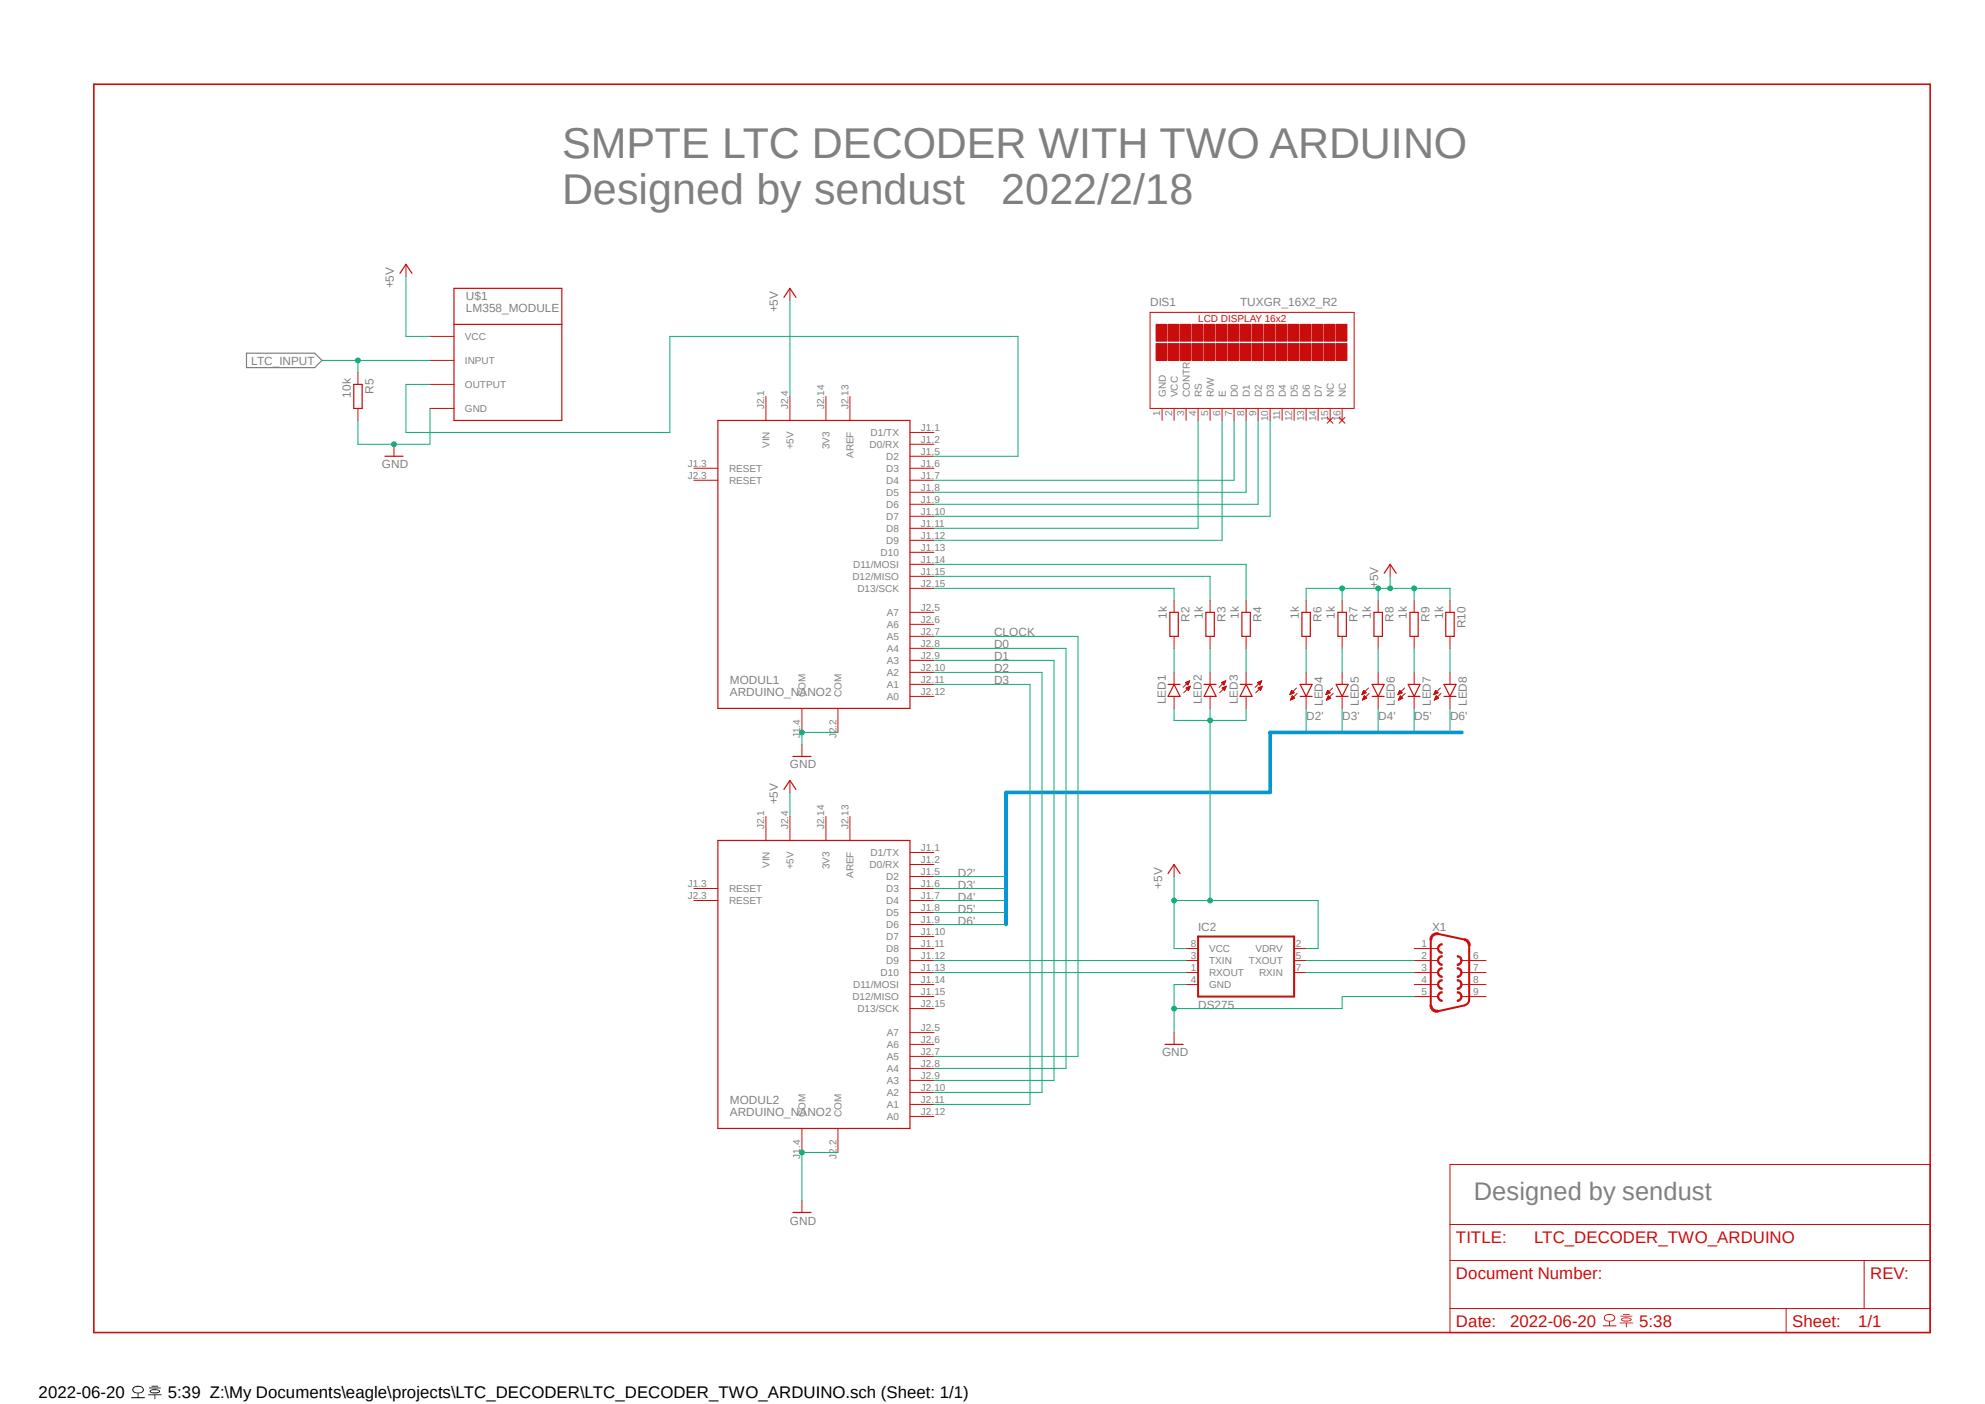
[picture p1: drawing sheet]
<svg xmlns="http://www.w3.org/2000/svg" width="420mm" height="297mm" viewBox="0 0 420 297" stroke-linecap="round" stroke-linejoin="round" font-family="sans-serif">
<path d="M28.1 293.6a.85 .85 0 0 0 .1 1 .85 .85 0 0 0 1 .2 .82 .82 0 0 0 1-.3 .82 .82 0 0 0-.1-1.1l-.9-.2-.6 .1zM28.3 293.7a1.44 1.44 0 0 1 1.9 .1 .86 .86 0 0 1-1.3 .8l-.6-.3-.1-.3zM27.8 295.6l.1 .2 2.7-.1v-.1h-1.3l-.1-.8-.1 .8zM31.5 293.6l.1 .1 2.4-.1zM32.1 293.2v.1l1.4-.1zM31.8 294.1l-.1 .2a1.64 1.64 0 0 0 2.2 0 1.65 1.65 0 0 0-2.1-.2zM31.9 294.2l.2-.1a1.9 1.9 0 0 1 1.6 .2l-.4 .2h-1l-.4-.1zM31.4 295v.1h1.3v.9h.2v-.9h1.3z" fill="#000"/>
<path d="M19.3 17.5l389.5 264.9M408.8 17.5l-389.5 264.9" fill="none" stroke="#fff" stroke-width=".21"/>
<path d="M52.2 74.7h14.4l1.5 1.5-1.5 1.6h-14.4z" fill="none" stroke="#808080" stroke-width=".25"/>
<path d="M19.9 17.8h388.5v264.1h-388.5z" fill="none" stroke="#c90d0c" stroke-width=".34"/>
<path d="M306.8 246.3h101.6v35.6h-101.6zM306.8 259h101.6M306.8 266.7h101.6M306.8 276.8h101.6M377.9 276.8v5.1M394.4 266.7v10.1" fill="none" stroke="#c90d0c" stroke-width=".21"/>
<path d="M339.5 278.4a.85 .85 0 0 0 .1 .9 .85 .85 0 0 0 .9 .3 .83 .83 0 0 0 1.1-.3 .83 .83 0 0 0-.1-1.1 1.69 1.69 0 0 0-2 .2zM339.6 278.5a1.2 1.2 0 0 1 1.9 .3 1.17 1.17 0 0 1-1.9 .2zM339.1 280.4l.1 .2h2.7l.1-.1-1.3-.1-.2-.8-.1 .8zM342.8 278.4l.1 .1 2.5-.1zM343.4 278l.1 .1 1.3-.1zM343.1 278.9l-.1 .2a1.7 1.7 0 0 0 2.2 0 1.7 1.7 0 0 0-2.1-.2zM343.3 279l.1-.1a2.03 2.03 0 0 1 1.6 .2l-.4 .2h-1l-.3-.1zM342.7 279.8v.2h1.3v.8l.2-.1v-.7l1.4-.1z" fill="#c90d0c"/>
<path d="M84.6 57.8l1.3-1.9 1.3 1.9M165.9 62.9l1.2-1.9 1.3 1.9M81.4 96.5h3.9M151.9 88.9h40.6v61h-40.6zM151.9 177.8h40.6v60.9h-40.6zM165.9 167l1.2-1.9 1.3 1.9M167.8 160h3.8M167.8 256.5h3.8" fill="none" stroke="#c90d0c" stroke-width=".25"/>
<g fill="none" stroke="#c90d0c" stroke-width=".21">
<path d="M85.9 55.9v2.6M167.1 61v2.5M243.3 66.1h43.2v20.3h-43.2zM83.4 94v2.5M146.8 99.1h5.1M162.1 83.9v5M167.1 83.9v5M174.8 83.9v5M179.8 83.9v5M192.5 91.5h5.1M192.5 94h5.1M192.5 99.1h5.1"/>
<path d="M192.5 96.5h5.1M146.8 101.6h5.1M192.5 101.6h5.1M192.5 104.1h5.1M192.5 106.7h5.1M192.5 109.2h5.1M192.5 111.8h5.1M192.5 114.3h5.1M192.5 116.8h5.1M192.5 119.4h5.1M192.5 121.9h5.1M192.5 129.5h5.1"/>
<path d="M192.5 132.1h5.1M192.5 134.6h5.1M192.5 137.2h5.1M192.5 139.7h5.1M192.5 124.5h5.1M169.7 149.9v5M169.7 157.5v2.5M177.3 149.9v5M192.5 142.2h5.1M192.5 144.8h5.1M192.5 147.3h5.1M162.1 172.7v5.1"/>
<path d="M167.1 165.1v2.5M167.1 172.7v5.1M174.8 172.7v5.1M179.8 172.7v5.1M146.8 188h5.1M146.8 190.5h5.1M192.5 180.3h5.1M192.5 182.9h5.1M192.5 188h5.1M192.5 185.4h5.1M192.5 190.5h5.1M192.5 193h5.1"/>
<path d="M192.5 195.6h5.1M192.5 198.1h5.1M192.5 200.7h5.1M192.5 203.2h5.1M192.5 205.7h5.1M192.5 208.3h5.1M192.5 210.8h5.1M192.5 218.4h5.1M192.5 213.4h5.1M169.7 238.7v5.1M177.3 238.7v5.1M192.5 220.9h5.1"/>
<path d="M192.5 223.5h5.1M192.5 226h5.1M192.5 228.6h5.1M192.5 231.1h5.1M192.5 233.6h5.1M192.5 236.2h5.1M169.7 254v2.5"/>
</g>
<path d="M244.6 68.6h2.3v3.6h-2.3z" fill-rule="evenodd" fill="#c90d0c"/>
<path d="M244.6 68.6h2.3v3.6h-2.3z" fill="none" stroke="#c90d0c" stroke-width=".21"/>
<path d="M244.6 72.7h2.3v3.5h-2.3z" fill-rule="evenodd" fill="#c90d0c"/>
<path d="M244.6 72.7h2.3v3.5h-2.3z" fill="none" stroke="#c90d0c" stroke-width=".21"/>
<path d="M247.1 68.6h2.3v3.6h-2.3z" fill-rule="evenodd" fill="#c90d0c"/>
<path d="M247.1 68.6h2.3v3.6h-2.3z" fill="none" stroke="#c90d0c" stroke-width=".21"/>
<path d="M247.1 72.7h2.3v3.5h-2.3z" fill-rule="evenodd" fill="#c90d0c"/>
<path d="M247.1 72.7h2.3v3.5h-2.3z" fill="none" stroke="#c90d0c" stroke-width=".21"/>
<path d="M249.7 68.6h2.3v3.6h-2.3z" fill-rule="evenodd" fill="#c90d0c"/>
<path d="M249.7 68.6h2.3v3.6h-2.3z" fill="none" stroke="#c90d0c" stroke-width=".21"/>
<path d="M249.7 72.7h2.3v3.5h-2.3z" fill-rule="evenodd" fill="#c90d0c"/>
<path d="M249.7 72.7h2.3v3.5h-2.3z" fill="none" stroke="#c90d0c" stroke-width=".21"/>
<path d="M252.2 68.6h2.3v3.6h-2.3z" fill-rule="evenodd" fill="#c90d0c"/>
<path d="M252.2 68.6h2.3v3.6h-2.3z" fill="none" stroke="#c90d0c" stroke-width=".21"/>
<path d="M252.2 72.7h2.3v3.5h-2.3z" fill-rule="evenodd" fill="#c90d0c"/>
<path d="M252.2 72.7h2.3v3.5h-2.3z" fill="none" stroke="#c90d0c" stroke-width=".21"/>
<path d="M254.8 68.6h2.2v3.6h-2.2z" fill-rule="evenodd" fill="#c90d0c"/>
<path d="M254.8 68.6h2.2v3.6h-2.2z" fill="none" stroke="#c90d0c" stroke-width=".21"/>
<path d="M254.8 72.7h2.2v3.5h-2.2z" fill-rule="evenodd" fill="#c90d0c"/>
<path d="M254.8 72.7h2.2v3.5h-2.2z" fill="none" stroke="#c90d0c" stroke-width=".21"/>
<path d="M257.3 68.6h2.3v3.6h-2.3z" fill-rule="evenodd" fill="#c90d0c"/>
<path d="M257.3 68.6h2.3v3.6h-2.3z" fill="none" stroke="#c90d0c" stroke-width=".21"/>
<path d="M257.3 72.7h2.3v3.5h-2.3z" fill-rule="evenodd" fill="#c90d0c"/>
<path d="M257.3 72.7h2.3v3.5h-2.3z" fill="none" stroke="#c90d0c" stroke-width=".21"/>
<path d="M259.8 68.6h2.3v3.6h-2.3z" fill-rule="evenodd" fill="#c90d0c"/>
<path d="M259.8 68.6h2.3v3.6h-2.3z" fill="none" stroke="#c90d0c" stroke-width=".21"/>
<path d="M259.8 72.7h2.3v3.5h-2.3z" fill-rule="evenodd" fill="#c90d0c"/>
<path d="M259.8 72.7h2.3v3.5h-2.3z" fill="none" stroke="#c90d0c" stroke-width=".21"/>
<path d="M262.4 68.6h2.3v3.6h-2.3z" fill-rule="evenodd" fill="#c90d0c"/>
<path d="M262.4 68.6h2.3v3.6h-2.3z" fill="none" stroke="#c90d0c" stroke-width=".21"/>
<path d="M262.4 72.7h2.3v3.5h-2.3z" fill-rule="evenodd" fill="#c90d0c"/>
<path d="M262.4 72.7h2.3v3.5h-2.3z" fill="none" stroke="#c90d0c" stroke-width=".21"/>
<path d="M264.9 68.6h2.3v3.6h-2.3z" fill-rule="evenodd" fill="#c90d0c"/>
<path d="M264.9 68.6h2.3v3.6h-2.3z" fill="none" stroke="#c90d0c" stroke-width=".21"/>
<path d="M264.9 72.7h2.3v3.5h-2.3z" fill-rule="evenodd" fill="#c90d0c"/>
<path d="M264.9 72.7h2.3v3.5h-2.3z" fill="none" stroke="#c90d0c" stroke-width=".21"/>
<path d="M267.5 68.6h2.2v3.6h-2.2z" fill-rule="evenodd" fill="#c90d0c"/>
<path d="M267.5 68.6h2.2v3.6h-2.2z" fill="none" stroke="#c90d0c" stroke-width=".21"/>
<path d="M267.5 72.7h2.2v3.5h-2.2z" fill-rule="evenodd" fill="#c90d0c"/>
<path d="M267.5 72.7h2.2v3.5h-2.2z" fill="none" stroke="#c90d0c" stroke-width=".21"/>
<path d="M270 68.6h2.3v3.6h-2.3z" fill-rule="evenodd" fill="#c90d0c"/>
<path d="M270 68.6h2.3v3.6h-2.3z" fill="none" stroke="#c90d0c" stroke-width=".21"/>
<path d="M270 72.7h2.3v3.5h-2.3z" fill-rule="evenodd" fill="#c90d0c"/>
<path d="M270 72.7h2.3v3.5h-2.3z" fill="none" stroke="#c90d0c" stroke-width=".21"/>
<path d="M272.5 68.6h2.3v3.6h-2.3z" fill-rule="evenodd" fill="#c90d0c"/>
<path d="M272.5 68.6h2.3v3.6h-2.3z" fill="none" stroke="#c90d0c" stroke-width=".21"/>
<path d="M272.5 72.7h2.3v3.5h-2.3z" fill-rule="evenodd" fill="#c90d0c"/>
<path d="M272.5 72.7h2.3v3.5h-2.3z" fill="none" stroke="#c90d0c" stroke-width=".21"/>
<path d="M275.1 68.6h2.3v3.6h-2.3z" fill-rule="evenodd" fill="#c90d0c"/>
<path d="M275.1 68.6h2.3v3.6h-2.3z" fill="none" stroke="#c90d0c" stroke-width=".21"/>
<path d="M275.1 72.7h2.3v3.5h-2.3z" fill-rule="evenodd" fill="#c90d0c"/>
<path d="M275.1 72.7h2.3v3.5h-2.3z" fill="none" stroke="#c90d0c" stroke-width=".21"/>
<path d="M277.6 68.6h2.3v3.6h-2.3z" fill-rule="evenodd" fill="#c90d0c"/>
<path d="M277.6 68.6h2.3v3.6h-2.3z" fill="none" stroke="#c90d0c" stroke-width=".21"/>
<path d="M277.6 72.7h2.3v3.5h-2.3z" fill-rule="evenodd" fill="#c90d0c"/>
<path d="M277.6 72.7h2.3v3.5h-2.3z" fill="none" stroke="#c90d0c" stroke-width=".21"/>
<path d="M280.2 68.6h2.2v3.6h-2.2z" fill-rule="evenodd" fill="#c90d0c"/>
<path d="M280.2 68.6h2.2v3.6h-2.2z" fill="none" stroke="#c90d0c" stroke-width=".21"/>
<path d="M280.2 72.7h2.2v3.5h-2.2z" fill-rule="evenodd" fill="#c90d0c"/>
<path d="M280.2 72.7h2.2v3.5h-2.2z" fill="none" stroke="#c90d0c" stroke-width=".21"/>
<path d="M282.7 68.6h2.3v3.6h-2.3z" fill-rule="evenodd" fill="#c90d0c"/>
<path d="M282.7 68.6h2.3v3.6h-2.3z" fill="none" stroke="#c90d0c" stroke-width=".21"/>
<path d="M282.7 72.7h2.3v3.5h-2.3z" fill-rule="evenodd" fill="#c90d0c"/>
<g fill="none" stroke="#c90d0c" stroke-width=".21">
<path d="M282.7 72.7h2.3v3.5h-2.3zM245.9 86.4v2.5M248.4 86.4v2.5M251 86.4v2.5M253.5 86.4v2.5M256 86.4v2.5M258.6 86.4v2.5M261.1 86.4v2.5M263.7 86.4v2.5M266.2 86.4v2.5M268.7 86.4v2.5M271.3 86.4v2.5"/>
<path d="M273.8 86.4v2.5M276.4 86.4v2.5M278.9 86.4v2.5M280.8 88.3l1.2 1.2M281.4 86.4v2.5M282 88.3l-1.2 1.2M283.3 88.3l1.3 1.2M284 86.4v2.5M284.6 88.3l-1.3 1.2M248.4 127v2.5M248.4 134.6v2.6M256 127v2.5"/>
<path d="M256 134.6v2.6M263.7 127v2.5M263.7 134.6v2.6M248.4 142.2v2.6M248.4 147.3v2.6M250.8 144.4l.9-.4-.4 .9zM250.9 144.4h.6M251 144.5h.5M251 144.4h.5M251 145.6h.6M251 145.5h.7M251 144.6h.5"/>
<path d="M251.1 145.7h.5M251.1 144.7h.3M251.2 145.8h.4M251.2 144.3h.4M251.2 144.8h.2M251.2 145.9h.3M251.2 145.4h.5M251.3 144.9h.1M251.3 146h.2M251.3 144.2h.3M251.4 146h.1M251.5 145.3h.3"/>
<path d="M251.5 144.1h.2M251.7 145.2h.1M251.7 144l-1.4 1.4M251.8 145.2l-1.4 1.4M251.8 145.2l-.3 .8M251.8 145.2l-.8 .3 .5 .5M256 142.2v2.6M256 147.3v2.6M258.4 144.4l.9-.4-.3 .9zM258.5 144.4h.6M258.6 144.5h.5M258.6 144.4h.6"/>
<path d="M258.6 145.6h.6M258.7 145.5h.6M258.7 144.6h.4M258.7 145.7h.5M258.7 144.7h.3M258.7 144.3h.5M258.8 145.8h.4M258.8 144.8h.2M258.9 145.9h.3M258.9 145.4h.4M258.9 144.9h.1M259 146h.1"/>
<path d="M259 144.2h.2M259.1 145.3h.3M259.2 144.1h.1M259.3 145.2h.1M259.3 144l-1.4 1.4M259.5 145.2l-1.4 1.4M259.5 145.2l-.4 .8M259.5 145.2l-.9 .3 .5 .5M263.7 142.2v2.6M263.7 147.3v2.6M266.1 144.4l.9-.4-.4 .9zM266.1 144.4h.6"/>
<path d="M266.2 144.5h.5M266.2 144.4h.6M266.2 145.6h.7M266.3 145.5h.6M266.3 144.6h.4M266.3 145.7h.5M266.4 144.7h.3M266.4 144.3h.4M266.4 145.8h.4M266.4 144.8h.2M266.5 145.9h.3M266.5 145.4h.5"/>
<path d="M266.5 144.9h.1M266.6 146h.1M266.6 144.2h.3M266.7 146h.1M266.7 145.3h.3M266.8 144.1h.1M266.9 145.2h.1M267 144l-1.4 1.4M267.1 145.2l-1.4 1.4M267.1 145.2l-.4 .8M267.1 145.2l-.9 .3 .5 .5M251 203.2h2.5"/>
<path d="M251 200.7h2.5M251 208.3h2.5M251 205.7h2.5M273.8 203.2h2.6M273.8 200.7h2.6M273.8 205.7h2.6"/>
</g>
<path d="M247.5 129.5h1.8v5.1h-1.8zM255.1 129.5h1.8v5.1h-1.8zM262.8 129.5h1.7v5.1h-1.7zM247.1 144.8h2.6M248.4 144.8l1.3 2.5h-2.6zM254.8 144.8h2.5M256 144.8l1.3 2.5h-2.5zM262.4 144.8h2.5M263.7 144.8l1.2 2.5h-2.5z" fill="none" stroke="#c90d0c" stroke-width=".25"/>
<path d="M253.5 198.1h20.3v12.7h-20.3z" fill="none" stroke="#c90d0c" stroke-width=".42"/>
<path d="M304.4 202.5l.6-.3h.1v.2a.76 .76 0 0 0-.7 .8 .76 .76 0 0 0 .7 .8v.2a1.04 1.04 0 0 1-.9-.6 1.04 1.04 0 0 1 .2-1.1z" fill-rule="evenodd" fill="#c90d0c"/>
<path d="M304.4 202.5l.6-.3h.1v.2a.76 .76 0 0 0-.7 .8 .76 .76 0 0 0 .7 .8v.2a1.04 1.04 0 0 1-.9-.6 1.04 1.04 0 0 1 .2-1.1z" fill="none" stroke="#c90d0c" stroke-width=".21"/>
<path d="M308.3 202.2a1.02 1.02 0 0 1 1.1 1 1.02 1.02 0 0 1-1.1 1v-.2a.76 .76 0 0 0 .8-.8 .76 .76 0 0 0-.8-.8z" fill-rule="evenodd" fill="#c90d0c"/>
<path d="M308.3 202.2a1.02 1.02 0 0 1 1.1 1 1.02 1.02 0 0 1-1.1 1v-.2a.76 .76 0 0 0 .8-.8 .76 .76 0 0 0-.8-.8z" fill="none" stroke="#c90d0c" stroke-width=".21"/>
<path d="M304.4 200l.6-.4h.1v.3a.76 .76 0 0 0-.7 .8 .76 .76 0 0 0 .7 .7v.3a1.04 1.04 0 0 1-.9-.6 1.04 1.04 0 0 1 .2-1.1z" fill-rule="evenodd" fill="#c90d0c"/>
<path d="M304.4 200l.6-.4h.1v.3a.76 .76 0 0 0-.7 .8 .76 .76 0 0 0 .7 .7v.3a1.04 1.04 0 0 1-.9-.6 1.04 1.04 0 0 1 .2-1.1z" fill="none" stroke="#c90d0c" stroke-width=".21"/>
<path d="M308.3 207.3a1.02 1.02 0 0 1 1.1 1 1.02 1.02 0 0 1-1.1 1v-.3a.76 .76 0 0 0 .8-.7 .76 .76 0 0 0-.8-.8z" fill-rule="evenodd" fill="#c90d0c"/>
<path d="M308.3 207.3a1.02 1.02 0 0 1 1.1 1 1.02 1.02 0 0 1-1.1 1v-.3a.76 .76 0 0 0 .8-.7 .76 .76 0 0 0-.8-.8z" fill="none" stroke="#c90d0c" stroke-width=".21"/>
<path d="M304.4 205.1l.6-.4h.1v.3a.76 .76 0 0 0-.7 .7 .76 .76 0 0 0 .7 .8v.3a1.04 1.04 0 0 1-.9-.7 1.04 1.04 0 0 1 .2-1z" fill-rule="evenodd" fill="#c90d0c"/>
<path d="M304.4 205.1l.6-.4h.1v.3a.76 .76 0 0 0-.7 .7 .76 .76 0 0 0 .7 .8v.3a1.04 1.04 0 0 1-.9-.7 1.04 1.04 0 0 1 .2-1z" fill="none" stroke="#c90d0c" stroke-width=".21"/>
<path d="M308.3 204.7a1.02 1.02 0 0 1 1.1 1 1.02 1.02 0 0 1-1.1 1.1v-.3a.76 .76 0 0 0 .8-.8 .76 .76 0 0 0-.8-.7z" fill-rule="evenodd" fill="#c90d0c"/>
<path d="M308.3 204.7a1.02 1.02 0 0 1 1.1 1 1.02 1.02 0 0 1-1.1 1.1v-.3a.76 .76 0 0 0 .8-.8 .76 .76 0 0 0-.8-.7z" fill="none" stroke="#c90d0c" stroke-width=".21"/>
<path d="M304.4 207.6l.6-.3h.1v.2a.76 .76 0 0 0-.7 .8 .76 .76 0 0 0 .7 .7v.3a1.04 1.04 0 0 1-.9-.6 1.04 1.04 0 0 1 .2-1.1z" fill-rule="evenodd" fill="#c90d0c"/>
<path d="M304.4 207.6l.6-.3h.1v.2a.76 .76 0 0 0-.7 .8 .76 .76 0 0 0 .7 .7v.3a1.04 1.04 0 0 1-.9-.6 1.04 1.04 0 0 1 .2-1.1z" fill="none" stroke="#c90d0c" stroke-width=".21"/>
<path d="M308.3 209.8a1.02 1.02 0 0 1 1.1 1 1.02 1.02 0 0 1-1.1 1v-.2a.76 .76 0 0 0 .8-.8 .76 .76 0 0 0-.8-.7z" fill-rule="evenodd" fill="#c90d0c"/>
<path d="M308.3 209.8a1.02 1.02 0 0 1 1.1 1 1.02 1.02 0 0 1-1.1 1v-.2a.76 .76 0 0 0 .8-.8 .76 .76 0 0 0-.8-.7z" fill="none" stroke="#c90d0c" stroke-width=".21"/>
<path d="M304.4 210.1l.6-.3h.1v.3a.76 .76 0 0 0-.7 .7 .76 .76 0 0 0 .7 .8v.2a1.04 1.04 0 0 1-.9-.6 1.04 1.04 0 0 1 .2-1.1z" fill-rule="evenodd" fill="#c90d0c"/>
<path d="M304.4 210.1l.6-.3h.1v.3a.76 .76 0 0 0-.7 .7 .76 .76 0 0 0 .7 .8v.2a1.04 1.04 0 0 1-.9-.6 1.04 1.04 0 0 1 .2-1.1z" fill="none" stroke="#c90d0c" stroke-width=".21"/>
<path d="M302.9 197.8a1.44 1.44 0 0 1 1.4-.4l-.1 .3a1.1 1.1 0 0 0-1.3 1.1h-.3z" fill-rule="evenodd" fill="#c90d0c"/>
<path d="M302.9 197.8a1.44 1.44 0 0 1 1.4-.4l-.1 .3a1.1 1.1 0 0 0-1.3 1.1h-.3z" fill="none" stroke="#c90d0c" stroke-width=".21"/>
<path d="M304.3 197.6l5.6 1.2" fill="none" stroke="#c90d0c" stroke-width=".42"/>
<path d="M309.9 198.6a1.39 1.39 0 0 1 1.2 1.4h-.4a1.13 1.13 0 0 0-.9-1z" fill-rule="evenodd" fill="#c90d0c"/>
<path d="M309.9 198.6a1.39 1.39 0 0 1 1.2 1.4h-.4a1.13 1.13 0 0 0-.9-1z" fill="none" stroke="#c90d0c" stroke-width=".21"/>
<path d="M302.7 198.8v13.8M310.9 200v11.4a1.26 1.26 0 0 1-1 1.3l-5.6 1.2" fill="none" stroke="#c90d0c" stroke-width=".42"/>
<path d="M302.6 212.6h.3a1.06 1.06 0 0 0 1.3 1.1l.1 .4a1.41 1.41 0 0 1-1.7-1.5z" fill-rule="evenodd" fill="#c90d0c"/>
<g fill="none" stroke="#c90d0c" stroke-width=".21">
<path d="M75.7 78.8v2.5M91 71.2h5.1M91 76.2h5.1M75.7 86.4v2.5M91 81.3h5.1M91 86.4h5.1M294.1 119.4v2.5M276.4 127v2.5M276.4 134.6v2.6M284 127v2.5M284 134.6v2.6M291.6 127v2.5"/>
<path d="M291.6 134.6v2.6M299.2 127v2.5M299.2 134.6v2.6M306.8 127v2.5M306.8 134.6v2.6M272.9 146.9l.1 .1M273 146.9h.1M273 146.8h.3M273 146.6h.6M273 146.6h.8M273 148.1h.1M273.1 146.5h.6"/>
<path d="M273.1 148h.2M273.1 147.9h.4M273.1 146.4h.5M273.1 147.8h.5M273.2 146.3h.4M273.2 147.7h.7M273.2 146.2h.3M273.3 146.1h.1M273.3 147.5h.5M273.3 147.4h.4M273.3 147.4h.3M273.4 147.3h.1"/>
<path d="M273.4 147.2l.5 .5-.9 .4zM273.8 146.6l-.5-.6-.4 .9M273.8 146.6l-.9 .3M274.3 145.5l-1.4 1.4M274.4 146.7l-1.4 1.4M276.4 142.2v2.6M276.4 147.3v2.6M280.5 146.9l.1 .1M280.6 146.9h.2M280.6 146.8h.4M280.6 146.6h.6M280.7 146.6h.7"/>
<path d="M280.7 148.1h.1M280.7 146.5h.6M280.7 148h.2M280.7 147.9h.4M280.8 146.4h.5M280.8 147.8h.5M280.8 146.3h.4M280.8 147.7h.7M280.8 146.2h.3M280.9 146.1h.1M280.9 147.5h.5M280.9 147.4h.4"/>
<path d="M280.9 146l.5 .6-.9 .3zM281 147.4h.2M281 147.3h.1M281.1 147.2l.5 .5-.9 .4zM281.9 145.5l-1.4 1.4M282.1 146.7l-1.4 1.4M284 142.2v2.6M284 147.3v2.6M288.2 146.9v.1M288.2 146.9h.2M288.2 146.8h.4M288.2 146.6h.6"/>
<path d="M288.3 146.6h.7M288.3 148h.2M288.3 148.1h.1M288.3 146.5h.7M288.3 147.9h.4M288.4 146.4h.5M288.4 147.8h.5M288.4 146.3h.4M288.4 147.7h.7M288.5 146.2h.2M288.5 147.7h.6M288.5 146.1h.1"/>
<path d="M288.5 147.5h.5M288.5 147.4h.4M288.5 146l.6 .6-.9 .3zM288.6 147.4h.2M288.6 147.3h.2M288.7 147.2l.5 .5-.9 .4zM289.6 145.5l-1.4 1.4M289.7 146.7l-1.4 1.4M291.6 142.2v2.6M291.6 147.3v2.6M295.8 146.9v.1M295.8 146.9h.2"/>
<path d="M295.8 146.8h.4M295.9 146.6h.5M295.9 146.6h.7M295.9 148h.2M295.9 148.1h.1M296 146.5h.6M296 147.9h.3M296 146.4h.5M296 147.8h.5M296 146.3h.4M296 147.7h.7M296.1 146.2h.2"/>
<path d="M296.1 147.7h.6M296.1 146.1h.1M296.1 147.5h.5M296.2 147.4h.3M296.2 146l.5 .6-.9 .3zM296.2 147.3h.2M296.3 147.2l.5 .5-.9 .4zM297.2 145.5l-1.4 1.4M297.3 146.7l-1.4 1.4M299.2 142.2v2.6M299.2 147.3v2.6M303.4 146.9v.1"/>
<path d="M303.4 146.9h.2M303.4 146.8h.4M303.5 146.6h.5M303.5 148.1h.1M303.5 146.6h.7M303.5 148h.2M303.6 146.5h.6M303.6 147.9h.3M303.6 146.4h.5M303.6 147.8h.5M303.7 146.3h.3M303.7 147.7h.6"/>
<path d="M303.7 146.2h.2M303.7 146.1h.1M303.7 147.5h.5M303.8 147.4h.4M303.8 147.4h.3M303.9 147.3h.1M304.2 146.6l-.5-.6-.3 .9M304.2 146.6l-.8 .3M304.4 147.7l-.5-.5-.4 .9M304.4 147.7l-.9 .4M304.8 145.5l-1.4 1.4M304.9 146.7l-1.4 1.4"/>
<path d="M306.8 142.2v2.6M306.8 147.3v2.6M248.4 182.9v2.5M248.4 218.4v2.5M299.2 200.7h5M299.2 203.2h5M299.2 205.7h5M299.2 208.3h5M299.2 210.8h5M302.6 212.6h.3a1.06 1.06 0 0 0 1.3 1.1l.1 .4a1.41 1.41 0 0 1-1.7-1.5zM309.3 203.2h5.1M309.3 205.7h5.1"/>
<path d="M309.3 208.3h5.1M309.3 210.8h5.1"/>
</g>
<g fill="none" stroke="#c90d0c" stroke-width=".25">
<path d="M96.1 61h22.8v27.9h-22.8zM96.1 68.6h22.8M74.8 81.3h1.8v5.1h-1.8zM275.5 129.5h1.7v5.1h-1.7zM283.1 129.5h1.8v5.1h-1.8zM290.7 129.5h1.8v5.1h-1.8zM292.9 121.3l1.2-1.9 1.3 1.9M298.3 129.5h1.8v5.1h-1.8zM305.9 129.5h1.8v5.1h-1.8zM275.1 144.8h2.5l-1.2 2.5zM275.1 147.3h2.5M282.7 147.3h2.5"/>
<path d="M282.7 144.8h2.5l-1.2 2.5zM290.3 147.3h2.6M290.3 144.8h2.6l-1.3 2.5zM297.9 147.3h2.5M297.9 144.8h2.5l-1.2 2.5zM305.5 147.3h2.6M305.5 144.8h2.6l-1.3 2.5zM247.1 184.8l1.3-1.9 1.3 1.9M246.5 220.9h3.8"/>
</g>
<path d="M309.3 154.9h-40.6v12.7h-55.8v28" fill="none" stroke="#0696d7" stroke-width=".76"/>
<path d="M167.1 63.5v20.4M197.6 139.7h25.4v88.9h-25.4M197.6 137.2h28v88.8h-28M197.6 134.6h30.5v88.9h-30.5M197.6 144.8h20.3v88.8h-20.3M197.6 142.2h22.9v88.9h-22.9M167.1 167.6v5.1M248.4 185.4v15.3h2.6M256 190.5h22.9v10.2h-2.5" fill="none" stroke="#0dab76" stroke-width=".21"/>
<circle cx="248.4" cy="190.5" r=".51" fill="#0dab76"/>
<g fill="none" stroke="#0dab76" stroke-width=".21">
<path d="M248.4 149.9v2.5h15.3v-2.5M256 149.9v2.5M248.4 190.5h7.6"/>
<circle cx="248.4" cy="190.5" r=".51"/>
</g>
<circle cx="256" cy="152.4" r=".51" fill="#0dab76"/>
<g fill="none" stroke="#0dab76" stroke-width=".21">
<path d="M256 152.4v38.1"/>
<circle cx="256" cy="152.4" r=".51"/>
</g>
<circle cx="256" cy="190.5" r=".51" fill="#0dab76"/>
<g fill="none" stroke="#0dab76" stroke-width=".21">
<path d="M276.4 127v-2.5h30.4v2.5M294.1 121.9v2.6"/>
<circle cx="256" cy="190.5" r=".51"/>
</g>
<circle cx="294.1" cy="124.5" r=".51" fill="#0dab76"/>
<g fill="none" stroke="#0dab76" stroke-width=".21">
<path d="M284 124.5v2.5"/>
<circle cx="294.1" cy="124.5" r=".51"/>
</g>
<circle cx="284" cy="124.5" r=".51" fill="#0dab76"/>
<g fill="none" stroke="#0dab76" stroke-width=".21">
<path d="M291.6 124.5v2.5"/>
<circle cx="284" cy="124.5" r=".51"/>
</g>
<circle cx="291.6" cy="124.5" r=".51" fill="#0dab76"/>
<g fill="none" stroke="#0dab76" stroke-width=".21">
<path d="M299.2 124.5v2.5"/>
<circle cx="291.6" cy="124.5" r=".51"/>
</g>
<circle cx="299.2" cy="124.5" r=".51" fill="#0dab76"/>
<g fill="none" stroke="#0dab76" stroke-width=".21">
<path d="M85.9 58.5v12.7h5.1M177.3 154.9h-7.6v2.6"/>
<circle cx="299.2" cy="124.5" r=".51"/>
</g>
<circle cx="169.7" cy="154.9" r=".51" fill="#0dab76"/>
<g fill="none" stroke="#0dab76" stroke-width=".21">
<path d="M177.3 243.8h-7.6v10.2"/>
<circle cx="169.7" cy="154.9" r=".51"/>
</g>
<circle cx="169.7" cy="243.8" r=".51" fill="#0dab76"/>
<g fill="none" stroke="#0dab76" stroke-width=".21">
<path d="M248.4 213.4h35.6M251 208.3h-2.6v10.1"/>
<circle cx="169.7" cy="243.8" r=".51"/>
</g>
<circle cx="248.4" cy="213.4" r=".51" fill="#0dab76"/>
<g fill="none" stroke="#0dab76" stroke-width=".21">
<path d="M91 86.4v7.6h-15.3v-5.1M299.2 210.8h-15.2v2.6"/>
<circle cx="248.4" cy="213.4" r=".51"/>
</g>
<circle cx="83.3" cy="94" r=".51" fill="#0dab76"/>
<g fill="none" stroke="#0dab76" stroke-width=".21">
<path d="M68.1 76.2h7.6v2.6M91 81.3h-5.1v10.2h55.8v-20.3h73.7v25.3h-17.8"/>
<circle cx="83.3" cy="94" r=".51"/>
</g>
<circle cx="75.7" cy="76.2" r=".51" fill="#0dab76"/>
<g fill="none" stroke="#0dab76" stroke-width=".21">
<path d="M75.7 76.2h15.3M253.5 88.9v22.9h-55.9M258.6 88.9v25.4h-61M261.1 88.9v12.7h-63.5M263.7 88.9v15.2h-66.1M266.2 88.9v17.8h-68.6M268.7 88.9v20.3h-71.1M197.6 119.4h66.1v7.6M197.6 124.5h50.8v2.5M197.6 121.9h58.4v5.1M248.4 137.2v5M256 137.2v5"/>
<path d="M263.7 137.2v5M276.4 137.2v5M284 137.2v5M291.6 137.2v5M299.2 137.2v5M306.8 137.2v5M276.4 149.9v5M284 149.9v5M291.6 149.9v5M299.2 149.9v5M306.8 149.9v5M197.6 185.4h15.3"/>
<path d="M197.6 188h15.3M197.6 190.5h15.3M197.6 193h15.3M197.6 195.6h15.3M197.6 203.2h53.4M197.6 205.7h53.4M276.4 203.2h22.8M276.4 205.7h22.8"/>
<circle cx="75.7" cy="76.2" r=".51"/>
</g>
<g font-size="9.1" fill="#808080">
<text x="118.9" y="33.5">SMPTE LTC DECODER WITH TWO ARDUINO</text>
<text x="118.9" y="43.2">Designed by sendust</text>
<text x="211.8" y="43.2">2022/2/18</text>
</g>
<text font-size="5.4" fill="#808080" x="311.9" y="254">Designed by sendust</text>
<g font-size="3.6" fill="#c90d0c">
<text x="308.1" y="262.8">TITLE:</text>
<text x="324.6" y="262.8">LTC_DECODER_TWO_ARDUINO</text>
<text x="308.1" y="270.5">Document Number:</text>
<text x="395.7" y="270.5">REV:</text>
<text x="308.1" y="280.6">Date:</text>
<text x="319.5" y="280.6">2022-06-20</text>
<text x="346.8" y="280.6">5:38</text>
<text x="379.2" y="280.6">Sheet:</text>
<text x="393.2" y="280.6">1/1</text>
</g>
<g font-size="3.6">
<text x="8.2" y="295.8">2022-06-20</text>
<text x="35.5" y="295.8">5:39 Z:\My Documents\eagle\projects\LTC_DECODER\LTC_DECODER_TWO_ARDUINO.sch (Sheet: 1/1)</text>
</g>
<g font-size="2.5" fill="#808080">
<text x="83.4" y="61" transform="rotate(-90 83.4 61)">+5V</text>
<text x="98.6" y="63.5">U$1</text>
<text x="243.3" y="64.8">DIS1</text>
<text x="262.4" y="64.8">TUXGR_16X2_R2</text>
<text x="98.6" y="66.1">LM358_MODULE</text>
<text x="164.6" y="66.1" transform="rotate(-90 164.6 66.1)">+5V</text>
<text x="53.2" y="77.1">LTC_INPUT</text>
<text x="79" y="83.3" transform="rotate(-90 79 83.3)">R5</text>
<text x="74.2" y="84.1" transform="rotate(-90 74.2 84.1)">10k</text>
<text x="80.8" y="99.1">GND</text>
<text x="291.6" y="124.5" transform="rotate(-90 291.6 124.5)">+5V</text>
<text x="246.9" y="130.9" transform="rotate(-90 246.9 130.9)">1k</text>
<text x="251.7" y="131.5" transform="rotate(-90 251.7 131.5)">R2</text>
<text x="254.5" y="130.9" transform="rotate(-90 254.5 130.9)">1k</text>
<text x="259.3" y="131.5" transform="rotate(-90 259.3 131.5)">R3</text>
<text x="262.1" y="130.9" transform="rotate(-90 262.1 130.9)">1k</text>
<text x="266.9" y="131.5" transform="rotate(-90 266.9 131.5)">R4</text>
<text x="274.8" y="130.9" transform="rotate(-90 274.8 130.9)">1k</text>
<text x="279.6" y="131.5" transform="rotate(-90 279.6 131.5)">R6</text>
<text x="282.5" y="130.9" transform="rotate(-90 282.5 130.9)">1k</text>
<text x="287.2" y="131.5" transform="rotate(-90 287.2 131.5)">R7</text>
<text x="290.1" y="130.9" transform="rotate(-90 290.1 130.9)">1k</text>
<text x="294.9" y="131.5" transform="rotate(-90 294.9 131.5)">R8</text>
<text x="297.7" y="130.9" transform="rotate(-90 297.7 130.9)">1k</text>
<text x="302.5" y="131.5" transform="rotate(-90 302.5 131.5)">R9</text>
<text x="305.3" y="130.9" transform="rotate(-90 305.3 130.9)">1k</text>
<text x="210.3" y="137.2">D0</text>
<text x="210.3" y="134.6">CLOCK</text>
<text x="310.1" y="132.9" transform="rotate(-90 310.1 132.9)">R10</text>
<text x="210.3" y="142.2">D2</text>
<text x="210.3" y="139.7">D1</text>
<text x="154.4" y="147.3">ARDUINO_NANO2</text>
<text x="154.4" y="144.8">MODUL1</text>
<text x="210.3" y="144.8">D3</text>
<text x="246.6" y="149" transform="rotate(-90 246.6 149)">LED1</text>
<text x="254.3" y="149" transform="rotate(-90 254.3 149)">LED2</text>
<text x="261.9" y="149" transform="rotate(-90 261.9 149)">LED3</text>
<text x="279.9" y="149.4" transform="rotate(-90 279.9 149.4)">LED4</text>
<text x="287.5" y="149.4" transform="rotate(-90 287.5 149.4)">LED5</text>
<text x="295.2" y="149.4" transform="rotate(-90 295.2 149.4)">LED6</text>
<text x="302.8" y="149.4" transform="rotate(-90 302.8 149.4)">LED7</text>
<text x="310.4" y="149.4" transform="rotate(-90 310.4 149.4)">LED8</text>
<text x="276.4" y="152.4">D2'</text>
<text x="284" y="152.4">D3'</text>
<text x="291.6" y="152.4">D4'</text>
<text x="299.2" y="152.4">D5'</text>
<text x="306.8" y="152.4">D6'</text>
<text x="167.1" y="162.6">GND</text>
<text x="164.6" y="170.2" transform="rotate(-90 164.6 170.2)">+5V</text>
<text x="202.7" y="185.4">D2'</text>
<text x="202.7" y="188">D3'</text>
<text x="202.7" y="190.5">D4'</text>
<text x="245.9" y="188" transform="rotate(-90 245.9 188)">+5V</text>
<text x="202.7" y="193">D5'</text>
<text x="202.7" y="195.6">D6'</text>
<text x="253.5" y="196.9">IC2</text>
<text x="303" y="196.9">X1</text>
<text x="253.5" y="213.4">DS275</text>
<text x="245.9" y="223.5">GND</text>
<text x="154.4" y="233.6">MODUL2</text>
<text x="154.4" y="236.2">ARDUINO_NANO2</text>
<text x="167.1" y="259">GND</text>
</g>
<g font-size="2.1" fill="#808080">
<text x="98.4" y="71.9">VCC</text>
<text x="98.4" y="77">INPUT</text>
<text x="98.4" y="82.1">OUTPUT</text>
<text x="98.4" y="87.2">GND</text>
<text x="161.7" y="86.6" transform="rotate(-90 161.7 86.6)">J2.1</text>
<text x="166.8" y="86.6" transform="rotate(-90 166.8 86.6)">J2.4</text>
<text x="174.4" y="86.6" transform="rotate(-90 174.4 86.6)">J2.14</text>
<text x="179.5" y="86.6" transform="rotate(-90 179.5 86.6)">J2.13</text>
<text x="245.5" y="87.9" transform="rotate(-90 245.5 87.9)">1</text>
<text x="246.6" y="84" transform="rotate(-90 246.6 84)">GND</text>
<text x="248" y="87.9" transform="rotate(-90 248 87.9)">2</text>
<text x="249.2" y="84" transform="rotate(-90 249.2 84)">VCC</text>
<text x="250.6" y="87.9" transform="rotate(-90 250.6 87.9)">3</text>
<text x="251.7" y="84" transform="rotate(-90 251.7 84)">CONTR</text>
<text x="253.1" y="87.9" transform="rotate(-90 253.1 87.9)">4</text>
<text x="254.3" y="84" transform="rotate(-90 254.3 84)">RS</text>
<text x="255.6" y="87.9" transform="rotate(-90 255.6 87.9)">5</text>
<text x="256.8" y="84" transform="rotate(-90 256.8 84)">R/W</text>
<text x="258.2" y="87.9" transform="rotate(-90 258.2 87.9)">6</text>
<text x="259.3" y="84" transform="rotate(-90 259.3 84)">E</text>
<text x="260.7" y="87.9" transform="rotate(-90 260.7 87.9)">7</text>
<text x="261.9" y="84" transform="rotate(-90 261.9 84)">D0</text>
<text x="263.3" y="87.9" transform="rotate(-90 263.3 87.9)">8</text>
<text x="264.4" y="84" transform="rotate(-90 264.4 84)">D1</text>
<text x="265.8" y="87.9" transform="rotate(-90 265.8 87.9)">9</text>
<text x="267" y="84" transform="rotate(-90 267 84)">D2</text>
<text x="268.3" y="89.1" transform="rotate(-90 268.3 89.1)">10</text>
<text x="269.5" y="84" transform="rotate(-90 269.5 84)">D3</text>
<text x="270.9" y="88.9" transform="rotate(-90 270.9 88.9)">11</text>
<text x="272" y="84" transform="rotate(-90 272 84)">D4</text>
<text x="273.4" y="89.1" transform="rotate(-90 273.4 89.1)">12</text>
<text x="274.6" y="84" transform="rotate(-90 274.6 84)">D5</text>
<text x="276" y="89.1" transform="rotate(-90 276 89.1)">13</text>
<text x="277.1" y="84" transform="rotate(-90 277.1 84)">D6</text>
<text x="278.5" y="89.1" transform="rotate(-90 278.5 89.1)">14</text>
<text x="279.7" y="84" transform="rotate(-90 279.7 84)">D7</text>
<text x="281" y="89.1" transform="rotate(-90 281 89.1)">15</text>
<text x="282.2" y="84" transform="rotate(-90 282.2 84)">NC</text>
<text x="283.6" y="89.1" transform="rotate(-90 283.6 89.1)">16</text>
<text x="284.7" y="84" transform="rotate(-90 284.7 84)">NC</text>
<text x="162.8" y="94.8" transform="rotate(-90 162.8 94.8)">VIN</text>
<text x="167.9" y="95.1" transform="rotate(-90 167.9 95.1)">+5V</text>
<text x="175.5" y="95" transform="rotate(-90 175.5 95)">3V3</text>
<text x="184" y="94.8">D0/RX</text>
<text x="184.2" y="92.2">D1/TX</text>
<text x="194.9" y="91.1">J1.1</text>
<text x="194.9" y="93.6">J1.2</text>
<text x="145.5" y="98.7">J1.3</text>
<text x="145.5" y="101.3">J2.3</text>
<text x="154.3" y="99.8">RESET</text>
<text x="180.6" y="96.9" transform="rotate(-90 180.6 96.9)">AREF</text>
<text x="187.5" y="97.3">D2</text>
<text x="187.5" y="99.8">D3</text>
<text x="194.9" y="96.2">J1.5</text>
<text x="194.9" y="98.7">J1.6</text>
<text x="194.9" y="101.3">J1.7</text>
<text x="154.3" y="102.4">RESET</text>
<text x="187.5" y="102.4">D4</text>
<text x="187.5" y="104.9">D5</text>
<text x="187.5" y="107.4">D6</text>
<text x="194.9" y="103.8">J1.8</text>
<text x="194.9" y="106.3">J1.9</text>
<text x="187.5" y="110">D7</text>
<text x="187.5" y="112.5">D8</text>
<text x="194.9" y="108.9">J1.10</text>
<text x="194.9" y="111.4">J1.11</text>
<text x="194.9" y="114">J1.12</text>
<text x="186.3" y="117.6">D10</text>
<text x="187.5" y="115.1">D9</text>
<text x="194.9" y="116.5">J1.13</text>
<text x="194.9" y="119">J1.14</text>
<text x="180.3" y="122.7">D12/MISO</text>
<text x="180.5" y="120.1">D11/MOSI</text>
<text x="181.4" y="125.2">D13/SCK</text>
<text x="194.9" y="121.6">J1.15</text>
<text x="194.9" y="124.1">J2.15</text>
<text x="187.6" y="130.3">A7</text>
<text x="194.9" y="129.2">J2.5</text>
<text x="194.9" y="131.7">J2.6</text>
<text x="187.6" y="132.8">A6</text>
<text x="187.6" y="135.4">A5</text>
<text x="187.6" y="137.9">A4</text>
<text x="194.9" y="134.3">J2.7</text>
<text x="194.9" y="136.8">J2.8</text>
<text x="187.6" y="140.5">A3</text>
<text x="187.6" y="143">A2</text>
<text x="194.9" y="139.4">J2.9</text>
<text x="194.9" y="141.9">J2.10</text>
<text x="170.4" y="147.5" transform="rotate(-90 170.4 147.5)">COM</text>
<text x="178.1" y="147.5" transform="rotate(-90 178.1 147.5)">COM</text>
<text x="187.6" y="145.5">A1</text>
<text x="187.6" y="148.1">A0</text>
<text x="194.9" y="144.4">J2.11</text>
<text x="194.9" y="147">J2.12</text>
<text x="169.3" y="156.2" transform="rotate(-90 169.3 156.2)">J1.4</text>
<text x="177" y="156.2" transform="rotate(-90 177 156.2)">J2.2</text>
<text x="161.7" y="175.5" transform="rotate(-90 161.7 175.5)">J2.1</text>
<text x="166.8" y="175.5" transform="rotate(-90 166.8 175.5)">J2.4</text>
<text x="174.4" y="175.5" transform="rotate(-90 174.4 175.5)">J2.14</text>
<text x="179.5" y="175.5" transform="rotate(-90 179.5 175.5)">J2.13</text>
<text x="194.9" y="180">J1.1</text>
<text x="162.8" y="183.6" transform="rotate(-90 162.8 183.6)">VIN</text>
<text x="167.9" y="183.9" transform="rotate(-90 167.9 183.9)">+5V</text>
<text x="175.5" y="183.9" transform="rotate(-90 175.5 183.9)">3V3</text>
<text x="180.6" y="185.8" transform="rotate(-90 180.6 185.8)">AREF</text>
<text x="184" y="183.6">D0/RX</text>
<text x="184.2" y="181.1">D1/TX</text>
<text x="194.9" y="182.5">J1.2</text>
<text x="194.9" y="185">J1.5</text>
<text x="145.5" y="187.6">J1.3</text>
<text x="145.5" y="190.1">J2.3</text>
<text x="154.3" y="188.7">RESET</text>
<text x="154.3" y="191.3">RESET</text>
<text x="187.5" y="186.2">D2</text>
<text x="187.5" y="188.7">D3</text>
<text x="187.5" y="191.3">D4</text>
<text x="194.9" y="187.6">J1.6</text>
<text x="194.9" y="190.1">J1.7</text>
<text x="187.5" y="193.8">D5</text>
<text x="187.5" y="196.3">D6</text>
<text x="194.9" y="192.7">J1.8</text>
<text x="194.9" y="195.2">J1.9</text>
<text x="194.9" y="197.7">J1.10</text>
<text x="187.5" y="198.9">D7</text>
<text x="187.5" y="201.4">D8</text>
<text x="187.5" y="204">D9</text>
<text x="194.9" y="200.3">J1.11</text>
<text x="194.9" y="202.8">J1.12</text>
<text x="251.9" y="202.8">3</text>
<text x="251.9" y="200.3">8</text>
<text x="255.8" y="204">TXIN</text>
<text x="255.8" y="201.4">VCC</text>
<text x="264.2" y="204">TXOUT</text>
<text x="265.6" y="201.4">VDRV</text>
<text x="274.1" y="200.3">2</text>
<text x="274.1" y="202.8">5</text>
<text x="300.7" y="200.3">1</text>
<text x="300.7" y="202.8">2</text>
<text x="311.7" y="202.8">6</text>
<text x="180.5" y="209">D11/MOSI</text>
<text x="186.3" y="206.5">D10</text>
<text x="194.9" y="205.4">J1.13</text>
<text x="194.9" y="207.9">J1.14</text>
<text x="251.9" y="207.9">4</text>
<text x="251.9" y="205.4">1</text>
<text x="255.8" y="209">GND</text>
<text x="255.8" y="206.5">RXOUT</text>
<text x="266.4" y="206.5">RXIN</text>
<text x="274.1" y="205.4">7</text>
<text x="300.7" y="205.4">3</text>
<text x="300.7" y="207.9">4</text>
<text x="311.7" y="205.4">7</text>
<text x="311.7" y="207.9">8</text>
<text x="180.3" y="211.6">D12/MISO</text>
<text x="181.4" y="214.1">D13/SCK</text>
<text x="194.9" y="210.4">J1.15</text>
<text x="194.9" y="213">J2.15</text>
<text x="300.7" y="210.4">5</text>
<text x="311.7" y="210.4">9</text>
<text x="187.6" y="219.2">A7</text>
<text x="187.6" y="221.7">A6</text>
<text x="194.9" y="218.1">J2.5</text>
<text x="194.9" y="220.6">J2.6</text>
<text x="187.6" y="224.2">A5</text>
<text x="187.6" y="226.8">A4</text>
<text x="194.9" y="223.1">J2.7</text>
<text x="194.9" y="225.7">J2.8</text>
<text x="187.6" y="229.3">A3</text>
<text x="187.6" y="231.9">A2</text>
<text x="194.9" y="228.2">J2.9</text>
<text x="194.9" y="230.8">J2.10</text>
<text x="194.9" y="233.3">J2.11</text>
<text x="170.4" y="236.4" transform="rotate(-90 170.4 236.4)">COM</text>
<text x="178.1" y="236.4" transform="rotate(-90 178.1 236.4)">COM</text>
<text x="187.6" y="234.4">A1</text>
<text x="187.6" y="236.9">A0</text>
<text x="194.9" y="235.8">J2.12</text>
<text x="169.3" y="245.1" transform="rotate(-90 169.3 245.1)">J1.4</text>
<text x="177" y="245.1" transform="rotate(-90 177 245.1)">J2.2</text>
</g>
<text font-size="2.1" fill="#c90d0c" x="253.5" y="68.1">LCD DISPLAY 16x2</text>
</svg>
